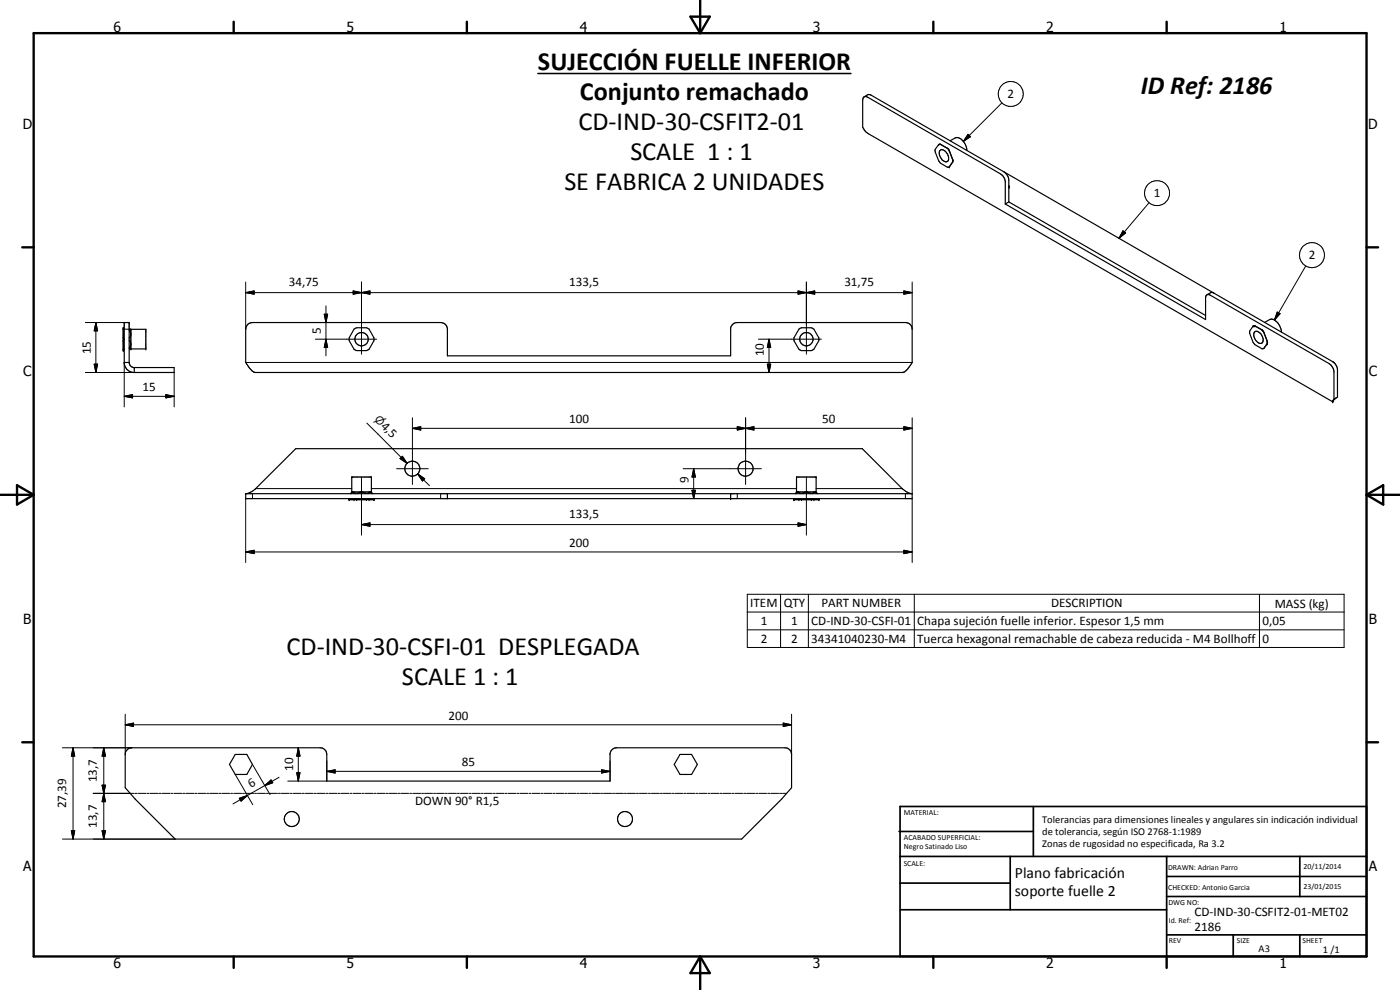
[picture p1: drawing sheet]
<svg xmlns="http://www.w3.org/2000/svg" width="420mm" height="297mm" viewBox="0 0 420 297" stroke-linecap="round" stroke-linejoin="round" font-family="sans-serif">
<g fill="none" stroke="#000" stroke-width=".35">
<path d="M259.4 29l1.2-.6 .8 .1 102.9 59.4M282.1 45.2a1.3 1.3 0 0 1 2.1 .8 1.51 1.51 0 0 1-.2 2.6 2.64 2.64 0 0 1-1.9-3.4zM282.1 43.3h.2M282.2 43.3l2.1 1.2M282.3 43.3h-.6l-1 1.5-.1 .4a5.3 5.3 0 0 0 4 5l1.3-1.6M284.3 44.5l.6 .7M284.9 45.2l1 2.7M285.1 42.2l1.5-.8a2.67 2.67 0 0 1 3.1 1.9l.5 1.8M285.9 47.9v.7M285.9 48.6h.1M301.4 51.6l.8 .9 .5 1 .1 7.1M302.8 55.7v.8"/>
<path d="M301.7 61.2v-6.8l-.3-1-.8-1-40.3-23.3a.89 .89 0 0 0-1-.1 .89 .89 0 0 0-.4 1v8.1l.9 1.4 .8 .6 139.3 80.4M301.7 61.2l60.1 34.7v-6.5a.84 .84 0 0 1 .4-1 .84 .84 0 0 1 1 .2l36.2 20.9 .9 1.8v8.5M302.8 60.6l-1.1 .6M302.8 60.6l59 34.1M37.1 98.5l-.1-.2v6.9l.1-.1M37.1 98.5v.1M37.1 98.6l-.1 .2M37.1 98.5l.2 .3-.2-.2M37.3 96.8h1.5v12a1.53 1.53 0 0 0 1.3 1.5h12.2v1.5h-12.3a3.1 3.1 0 0 1-2.7-2.7zM38.8 98.8h5v5.9h-5M38.8 99.1a1.61 1.61 0 0 1 0 2.4M39.3 98.8v5.9"/>
<path d="M74.5 97.2l1.3-.4h56.4a2 2 0 0 1 2.1 2v8h85v-8.4a2.07 2.07 0 0 1 2-1.6h50.4a2 2 0 0 1 2.1 2v10l-1.7 2.3-1.2 .7h-194.3l-1.3-.9-1.6-2.1v-10l.2-.7zM364.3 87.9l-.9-.1-1.2 .6M364.3 87.9l35.7 20.6M376.5 99.7a1.74 1.74 0 0 1 2.4 1.4 1.14 1.14 0 0 1-.5 1.9 2.57 2.57 0 0 1-1.9-3.3zM376.6 97.8l2.1 1.2M376.6 97.8h-.5l-1 1.5v.8a5.1 5.1 0 0 0 3.9 4.5h.3M378.7 99l.6 .7M378.7 99h.1M379.3 99.7l1 2.7M379.3 99.7h.1M379.5 96.7l1.5-.8a2.84 2.84 0 0 1 3.2 2.3l.4 1.5M37 104.8l.1 .1"/>
<path d="M37 101.3l.1 .3M37.1 101.6v.3M37.1 104.9v.2M37.1 101.9l-.1 .3M37.1 104.9l.2-.2-.2 .4M37.1 101.6l.2 .2-.2 .1M37.3 108.8h1.5M38.8 102.1a1.54 1.54 0 0 1 0 2.3M40.3 110.3v1.5M379.3 104.6h.1M380.3 103.1l-1 1.5M380.3 102.4v.7"/>
<path d="M400 108.5l.7 .7 .7 1.5v8.5l-1.1 .6M400 108.5l.3 .3M400.3 108.8h.1M400.3 119.8l-.2 .4M401.1 119.3l-1.2 1.2M400.1 120.2v.1M400.2 120.1l-.3 .4M73.7 148.1v1.5h200.1v-1.5M73.7 148.1h200.1M73.7 148.1l1.2-.2 1.7-1.1 12.2-12.2h170l12.1 12.2 1.7 1.1 1.2 .2M104.8 149.8v.1M105.1 149.6l-.3 .2"/>
<path d="M105.6 147.6v-4.5h5.9v4.5M105.6 147.6h5.9M105.6 147.6l-.3 .5M105.8 147.6l-.5 .5M106.1 147.6l.5 .5M106.5 149.8h.2M106.5 149.8l-.3 .1M106.7 149.8l.3 .1M106.8 149.6l-.3 .2M106.8 149.6l-.1 .2M108.2 147.6l-1 .5M108.8 147.6l1 .5"/>
<path d="M110.3 149.8h.2M110.3 149.8l-.3 .1M110.3 149.8l-.1-.2 .3 .2M110.5 149.8l.3 .1M110.9 147.6l-.5 .5M111.2 147.6l.5 .5-.2-.5M111.9 149.6l.4 .3-7.5-.1M134.3 148.1v1.5M219.3 148.1v1.5M238.6 149.6l-.3 .3 7.5-.1M239 147.6v-4.5h5.9v4.5M239 147.6h5.9"/>
<path d="M239 147.6l-.2 .5 .5-.5M239.6 147.6l.5 .5M240.1 149.8h.1M240.1 149.8l-.3 .1M240.1 149.8l.2-.2-.1 .2M240.2 149.8l.3 .1M241.7 147.6l-1 .5M242.3 147.6l1.1 .5M243.7 149.6l.1 .2M243.7 149.6l.3 .2M243.8 149.8h.2M243.8 149.8l-.3 .1"/>
<path d="M244 149.8l.3 .1M244.4 147.6l-.5 .5M244.7 147.6l.4 .3M244.9 147.6l.4 .5M245.4 149.6l.4 .2M245.8 149.8l-.1 .1M38 225.1l.9-.6 .7-.1h56.5a2 2 0 0 1 2 2v8h85v-8.4l.4-.9 .9-.6 51.2-.1a2 2 0 0 1 2 2v9.9l-3 3.5-12 12h-170l-12-12-3-3.5v-9.9l.1-.7zM70.6 226.4h3.5l1.7 3-1.7 3h-3.5l-1.7-3zM204.1 226.4h3.4l1.8 3-1.8 3h-3.4l-1.8-3z"/>
<circle cx="108.5" cy="101.8" r="2"/>
<circle cx="108.5" cy="101.8" r="3.7"/>
<circle cx="242" cy="101.8" r="2"/>
<circle cx="242" cy="101.7" r="3.8"/>
<circle cx="123.8" cy="140.6" r="2.27"/>
<circle cx="223.7" cy="140.6" r="2.25"/>
<circle cx="87.6" cy="245.7" r="2.26"/>
<circle cx="187.6" cy="245.8" r="2.25"/>
</g>
<g fill="#000">
<circle cx="281.7" cy="43.3" r=".18"/>
<circle cx="284.9" cy="45.2" r=".18"/>
<circle cx="284.9" cy="50.1" r=".18"/>
<circle cx="285.9" cy="47.9" r=".18"/>
<circle cx="37" cy="98.8" r=".18"/>
<circle cx="37" cy="98.3" r=".18"/>
<circle cx="376.1" cy="97.8" r=".18"/>
<circle cx="376.6" cy="97.8" r=".18"/>
<circle cx="37" cy="101.3" r=".18"/>
<circle cx="37" cy="104.8" r=".18"/>
<circle cx="37" cy="105.2" r=".18"/>
<circle cx="37" cy="102.2" r=".18"/>
<circle cx="39.3" cy="104.7" r=".18"/>
<circle cx="43.8" cy="104.7" r=".18"/>
<circle cx="380.3" cy="103.1" r=".18"/>
<circle cx="380.3" cy="102.4" r=".18"/>
<circle cx="399.9" cy="120.5" r=".18"/>
<circle cx="400" cy="120.5" r=".18"/>
<circle cx="400.1" cy="120.3" r=".18"/>
<circle cx="104.8" cy="149.8" r=".18"/>
<circle cx="104.8" cy="149.9" r=".18"/>
<circle cx="105.6" cy="147.6" r=".18"/>
<circle cx="105.6" cy="143.1" r=".18"/>
<circle cx="106.2" cy="149.9" r=".18"/>
<circle cx="107" cy="149.9" r=".18"/>
<circle cx="110" cy="149.9" r=".18"/>
<circle cx="110.8" cy="149.9" r=".18"/>
<circle cx="111.5" cy="147.6" r=".18"/>
<circle cx="112.2" cy="149.9" r=".18"/>
<circle cx="112.3" cy="149.8" r=".18"/>
<circle cx="219.3" cy="148.1" r=".18"/>
<circle cx="219.3" cy="149.6" r=".18"/>
<circle cx="238.3" cy="149.9" r=".18"/>
<circle cx="238.3" cy="149.8" r=".18"/>
<circle cx="239.8" cy="149.9" r=".18"/>
<circle cx="240.5" cy="149.9" r=".18"/>
<circle cx="243.5" cy="149.9" r=".18"/>
<circle cx="244.3" cy="149.9" r=".18"/>
<circle cx="244.9" cy="143.1" r=".18"/>
<circle cx="244.9" cy="147.6" r=".18"/>
<circle cx="245.7" cy="149.9" r=".18"/>
<circle cx="245.8" cy="149.8" r=".18"/>
</g>
<g fill="none" stroke="#000" stroke-width=".3">
<path d="M300.7 30.9l-11.6 11.5M290.5 40.3l.7 .7-2.1 1.4zM337 69.3l.8 .6-2 1.6zM344.8 60.8l-9 10.7M391.9 79.8l-9.4 16.3M25.6 96.8h13.2M28.8 96.8l.5 2.5h-1zM28.8 96.8v15M37.3 98.8h1.5M73.7 87.8l2.6-.5v1zM73.7 87.8h200.1M73.7 84.6v14.2"/>
<path d="M97.3 94.3h1l-.5 2.5zM97.8 91.8v15M106 87.3l2.5 .5-2.5 .5zM108.5 87.8l2.5-.5v1zM108.5 84.6v21.7M239.5 87.3l2.5 .5-2.5 .5zM242 87.8l2.5-.5v1zM242 84.6v21.7M271.3 87.3l2.5 .5-2.5 .5zM273.8 84.6v14.2M383.3 93.6l.9 .5-1.7 2zM25.6 111.8h14.7"/>
<path d="M28.3 109.3h1l-.5 2.5zM37.3 118.9l2.5-.5v1zM37.3 118.9h15M37.3 108.8v13.3M49.8 118.4l2.5 .5-2.5 .5zM52.3 111.8v10.3M73.7 108.8h200.1M94.6 101.8h18.4M97.8 101.8l.5 2.5h-1zM227.6 101.8h18.9M230.3 109.3h1l-.5 2.5zM230.8 101.8l.5 2.5h-1z"/>
<path d="M230.8 101.8v10M110.1 127l12.1 12M120 137.6l.8-.7 1.4 2.1zM120.4 137.2l1.8 1.8M123.8 128.5l2.5-.5v1zM123.8 128.5h150M123.8 125.3v20.1M221.3 128l2.5 .5-2.5 .5zM221.3 128v1l5-1v1zM223.8 128.5l2.5-.5v1zM223.8 125.3v20.1M271.3 128l2.5 .5-2.5 .5z"/>
<path d="M273.8 125.3v22.8M73.7 149.6v19.2M75.8 148.1v1.5M76.7 146.6h28.9M108.5 157.4l2.5-.5v1zM108.5 143.1v17.5M108.5 157.4h133.5M111.5 146.6h127.5M119 140.6h9.5M125.3 142.2l2.2 1.4-.7 .7zM125.3 142.2l3.6 3.5M132.2 148.1v1.5"/>
<path d="M205 140.6h23.5M207.7 147.1h1l-.5 2.5zM208.2 140.6l.5 2.5h-1zM208.2 140.6v9M221.3 148.1v1.5M239.5 156.9l2.5 .5-2.5 .5zM242 143.1v17.5M244.9 146.6h25.9M271.7 148.1v1.5M273.8 149.6v19.2M73.7 165.6l2.6-.5v1zM73.7 165.6h200.1"/>
<path d="M224.3 178.3h179.1v16h-179.1zM234.3 178.3v16M242.6 178.3v16M271.3 165.1l2.5 .5-2.5 .5zM274.4 178.3v16M378 178.3v16M224.3 183.6h179.1M224.3 189h179.1M37.6 217.5l2.5-.5v1zM37.6 217.5h200M37.6 214.3v12.1M235.1 217l2.5 .5-2.5 .5z"/>
<path d="M237.6 214.3v12.1M18.7 224.4h20.9M21.9 224.4l.5 2.5h-1zM21.9 224.4v27.4M28 238h12.3M30.6 235.6h1.1l-.6 2.4zM31.1 238l.6 2.5h-1.1zM31.1 224.4l.6 2.5h-1.1zM31.1 224.4v27.4M40.5 238h.7M41.5 238h2.3M44.1 238h.6"/>
<path d="M45 238h2.4M47.7 238h.6M48.6 238h2.4M51.3 238h.6M52.2 238h2.4M54.9 238h.6M55.8 238h2.4M58.5 238h.6M59.4 238h2.4M62 238h.6M62.9 238h2.5M65.6 238h.6"/>
<path d="M66.5 238h2.4M69.2 238h.6M70.1 238h2.4M70.6 232.4l5.2 9M71.8 239.5l2.4-.8-1.9 1.7zM72.8 238h.6M73.7 238h2.4M74.2 238.7l-4.3 2.5M75.8 229.4l5.3 9M76.4 238h.6M77.3 238h2.4M79.4 235.7l2-1.7 .5 .9z"/>
<path d="M79.4 235.7l-5.2 3M80 238h.5M80.8 238h2.5M83.6 238h.5M83.8 233.2l-4.4 2.5M84.4 238h2.4M87.2 238h.5M88 238h2.4M89.1 231.9h.9l-.5 2.5zM89.5 224.4l.5 2.5h-.9zM89.5 224.4v10M90.7 238h.6"/>
<path d="M91.6 238h2.4M94.3 238h.6M95.2 238h2.4M97.9 238h.6M98.1 231.4l2.5-.4v.9zM98.1 231.4h85M98.1 228.3v6.1h-11.8M98.8 238h2.4M101.5 238h.6M102.4 238h2.3M105.1 238h.5M105.9 238h2.4"/>
<path d="M108.6 238h.6M109.5 238h2.4M112.2 238h.6M113.1 238h2.4M115.8 238h.6M116.7 238h2.4M119.4 238h.6M120.3 238h2.3M123 238h.5M123.9 238h2.3M126.5 238h.6M127.4 238h2.4"/>
<path d="M130.1 238h.6M131 238h2.4M133.7 238h.6M134.6 238h2.4M137.3 238h.6M138.2 238h2.3M140.9 238h.5M141.8 238h2.3M144.4 238h.6M145.3 238h2.4M148 238h.6M148.9 238h2.4"/>
<path d="M151.6 238h.6M152.5 238h2.4M155.2 238h.6M156.1 238h2.3M158.8 238h.5M159.7 238h2.3M162.3 238h.6M163.2 238h2.4M165.9 238h.6M166.8 238h2.4M169.5 238h.6M170.4 238h2.4"/>
<path d="M173.1 238h.6M174 238h2.3M176.7 238h.5M177.6 238h2.3M180.2 238h.6M180.5 231l2.6 .4-2.6 .5zM181.1 238h2.4M183.1 228.3v6.1M183.8 238h.6M184.7 238h2.4M187.4 238h.6M188.3 238h2.4"/>
<path d="M191 238h.6M191.9 238h2.4M194.6 238h.6M195.5 238h2.4M198.2 238h.6M199 238h2.5M201.7 238h.6M202.6 238h2.4M205.3 238h.6M206.2 238h2.4M208.9 238h.6M209.8 238h2.4"/>
<path d="M212.5 238h.6M213.4 238h2.4M216.1 238h.6M216.9 238h2.5M219.7 238h.5M220.5 238h2.4M223.2 238h.6M224.1 238h2.4M226.8 238h.6M227.7 238h2.4M230.4 238h.6M231.3 238h2.4"/>
<path d="M234 238h.6M234.9 238h1.1M18.7 251.8h33.9M21.4 249.3h1l-.5 2.5zM30.6 249.3h1.1l-.6 2.5z"/>
<circle cx="303.3" cy="28.2" r="3.7"/>
<circle cx="347.3" cy="57.9" r="3.8"/>
<circle cx="393.7" cy="76.6" r="3.8"/>
</g>
<path d="M161.4 22.1h94" fill="none" stroke="#000" stroke-width=".46"/>
<g fill="none" stroke="#000" stroke-width=".71">
<path d="M10.1 9.9h400v277.1h-400zM70.1 6.5v3.4M140.1 6.5v3.4M207.2 5h5.8l-2.9 4.9zM210.1 0v9.9M280.1 6.5v3.4M350.1 6.5v3.4M6.7 74.2h3.4M410.1 74.2h3.5M.1 148.5h10M5.1 145.6l5 2.9-5 2.9zM410.1 148.5h10"/>
<path d="M410.1 148.5l5-2.9v5.8zM6.7 222.7h3.4M410.1 222.7h3.5M70.1 287v3.4M140.1 287v3.4M210.1 287v10M210.1 287l2.9 5h-5.8zM280.1 287v3.4M350.1 287v3.4"/>
</g>
<g fill="none" stroke="#000" stroke-width=".51">
<path d="M269.8 249.5h40.3M270.1 242h140v45h-140zM270.1 257h140M303.2 257v16M310.1 242v15M350.1 257v30M390.1 257v12M270.1 265h33.1M270.1 273h80M350.1 269h60M350.1 263h60M350.1 280.5h60"/>
<path d="M370.1 280.5v6.5M390.1 280.5v6.5"/>
</g>
<g fill="#000">
<path d="M290.5 40.3l.7 .7-2.1 1.4zM337 69.3l.8 .6-2 1.6zM28.8 96.8l.5 2.5h-1zM73.7 87.8l2.6-.5v1zM97.3 94.3h1l-.5 2.5zM106 87.3l2.5 .5-2.5 .5zM108.5 87.8l2.5-.5v1zM239.5 87.3l2.5 .5-2.5 .5zM242 87.8l2.5-.5v1zM271.3 87.3l2.5 .5-2.5 .5zM383.3 93.6l.9 .5-1.7 2zM28.3 109.3h1l-.5 2.5z"/>
<path d="M37.3 118.9l2.5-.5v1zM49.8 118.4l2.5 .5-2.5 .5zM97.8 101.8l.5 2.5h-1zM230.3 109.3h1l-.5 2.5zM230.8 101.8l.5 2.5h-1zM120 137.6l.8-.7 1.4 2.1zM123.8 128.5l2.5-.5v1zM221.3 128l2.5 .5-2.5 .5zM223.8 128.5l2.5-.5v1zM271.3 128l2.5 .5-2.5 .5zM108.5 157.4l2.5-.5v1zM125.3 142.2l2.2 1.4-.7 .7z"/>
<path d="M207.7 147.1h1l-.5 2.5zM208.2 140.6l.5 2.5h-1zM239.5 156.9l2.5 .5-2.5 .5zM73.7 165.6l2.6-.5v1zM271.3 165.1l2.5 .5-2.5 .5zM37.6 217.5l2.5-.5v1zM235.1 217l2.5 .5-2.5 .5zM21.9 224.4l.5 2.5h-1zM30.6 235.6h1.1l-.6 2.4zM31.1 224.4l.6 2.5h-1.1zM79.4 235.7l2-1.7 .5 .9zM89.1 231.9h.9l-.5 2.5z"/>
<path d="M89.5 224.4l.5 2.5h-.9zM98.1 231.4l2.5-.4v.9zM180.5 231l2.6 .4-2.6 .5zM21.4 249.3h1l-.5 2.5zM30.6 249.3h1.1l-.6 2.5zM31.1 238l.6 2.5h-1.1zM71.8 239.5l2.4-.8-1.9 1.7z"/>
</g>
<g font-size="7.9">
<text x="161.4" y="21">SUJECCIÓN FUELLE INFERIOR</text>
<text x="174.1" y="29.9">Conjunto remachado</text>
<text x="342.4" y="28.3">ID Ref: 2186</text>
<text x="173.6" y="38.9">CD-IND-30-CSFIT2-01</text>
<text x="189.2" y="48">SCALE 1 : 1</text>
<text x="169.4" y="56.9">SE FABRICA 2 UNIDADES</text>
<text x="86" y="196.6">CD-IND-30-CSFI-01 DESPLEGADA</text>
<text x="120.6" y="205.6">SCALE 1 : 1</text>
</g>
<g font-size="4.7">
<text x="304.6" y="263.5">Plano fabricación</text>
<text x="304.6" y="268.9">soporte fuelle 2</text>
</g>
<g font-size="4.2">
<text x="34" y="9.6">6</text>
<text x="104" y="9.6">5</text>
<text x="174" y="9.6">4</text>
<text x="244" y="9.6">3</text>
<text x="314" y="9.6">2</text>
<text x="384" y="9.6">1</text>
<text x="6.8" y="38.7">D</text>
<text x="410.6" y="38.7">D</text>
<text x="7" y="112.9">C</text>
<text x="410.8" y="112.9">C</text>
<text x="7" y="187.1">B</text>
<text x="410.8" y="187.1">B</text>
<text x="7" y="261.4">A</text>
<text x="410.8" y="261.4">A</text>
<text x="34" y="290.4">6</text>
<text x="104" y="290.4">5</text>
<text x="174" y="290.4">4</text>
<text x="244" y="290.4">3</text>
<text x="314" y="290.4">2</text>
<text x="384" y="290.4">1</text>
</g>
<g font-size="3.9">
<text x="302.3" y="29.5">2</text>
<text x="346.3" y="59.2">1</text>
<text x="392.8" y="77.9">2</text>
<text x="86.7" y="85.7">34,75</text>
<text x="170.8" y="85.7">133,5</text>
<text x="253.4" y="85.7">31,75</text>
<text x="96.3" y="100.3" transform="rotate(-90 96.3 100.3)">5</text>
<text x="27.3" y="106.3" transform="rotate(-90 27.3 106.3)">15</text>
<text x="229.2" y="106.9" transform="rotate(-90 229.2 106.9)">10</text>
<text x="42.8" y="117.4">15</text>
<text x="114.2" y="128" transform="rotate(45 114.2 128)">4,5</text>
<text x="170.8" y="127">100</text>
<text x="246.7" y="127">50</text>
<text x="206.7" y="144.9" transform="rotate(-90 206.7 144.9)">9</text>
<text x="170.8" y="155.3">133,5</text>
<text x="170.8" y="164.1">200</text>
<text x="225.2" y="182.2">ITEM</text>
<text x="235.2" y="182.2">QTY</text>
<text x="246.5" y="182.2">PART NUMBER</text>
<text x="315.5" y="182.2">DESCRIPTION</text>
<text x="382.6" y="182.4">MASS (kg)</text>
<text x="228.3" y="187.6">1</text>
<text x="237.4" y="187.6">1</text>
<text x="243.5" y="187.6">CD-IND-30-CSFI-01</text>
<text x="275.3" y="187.7">Chapa sujeción fuelle inferior. Espesor 1,5 mm</text>
<text x="378.9" y="187.6">0,05</text>
<text x="228.3" y="192.9">2</text>
<text x="237.4" y="192.9">2</text>
<text x="243.5" y="192.9">34341040230-M4</text>
<text x="275.3" y="193">Tuerca hexagonal remachable de cabeza reducida - M4 Bollhoff</text>
<text x="378.9" y="192.9">0</text>
<text x="134.6" y="215.9">200</text>
<text x="88" y="231.4" transform="rotate(-90 88 231.4)">10</text>
<text x="138.6" y="229.9">85</text>
<text x="29.1" y="234.7" transform="rotate(-90 29.1 234.7)">13,7</text>
<text x="75.3" y="236.3" transform="rotate(-30 75.3 236.3)">6</text>
<text x="19.9" y="242.6" transform="rotate(-90 19.9 242.6)">27,39</text>
<text x="124.6" y="241.4">DOWN 90° R1,5</text>
<text x="29.1" y="248.4" transform="rotate(-90 29.1 248.4)">13,7</text>
<text x="358.5" y="275">CD-IND-30-CSFIT2-01-MET02</text>
<text x="358.5" y="279.4">2186</text>
</g>
<text font-size="3.3" x="112.2" y="126" transform="rotate(45 112.2 126)">⌀</text>
<g font-size="3.1">
<text x="312.7" y="246.8">Tolerancias para dimensiones lineales y angulares sin indicación individual</text>
<text x="312.7" y="250.4">de tolerancia, según ISO 2768-1:1989</text>
<text x="312.7" y="254">Zonas de rugosidad no especificada, Ra 3.2</text>
<text x="377.7" y="285.6">A3</text>
<text x="397" y="285.9">1 /1</text>
</g>
<g font-size="2.4">
<text x="271.2" y="244.4">MATERIAL:</text>
<text x="271.3" y="252">ACABADO SUPERFICIAL:</text>
<text x="271.3" y="254.6">Negro Satinado Liso</text>
<text x="271.2" y="259.7">SCALE:</text>
<text x="350.6" y="261">DRAWN: Adrian Parro</text>
<text x="391.2" y="260.6">20/11/2014</text>
<text x="350.6" y="267">CHECKED: Antonio Garcia</text>
<text x="391.2" y="266.7">23/01/2015</text>
<text x="350.6" y="271.4">DWG NO:</text>
<text x="350.8" y="276.9">Id. Ref:</text>
<text x="350.8" y="282.8">REV</text>
<text x="371.2" y="282.9">SIZE</text>
<text x="390.9" y="282.9">SHEET</text>
</g>
</svg>
